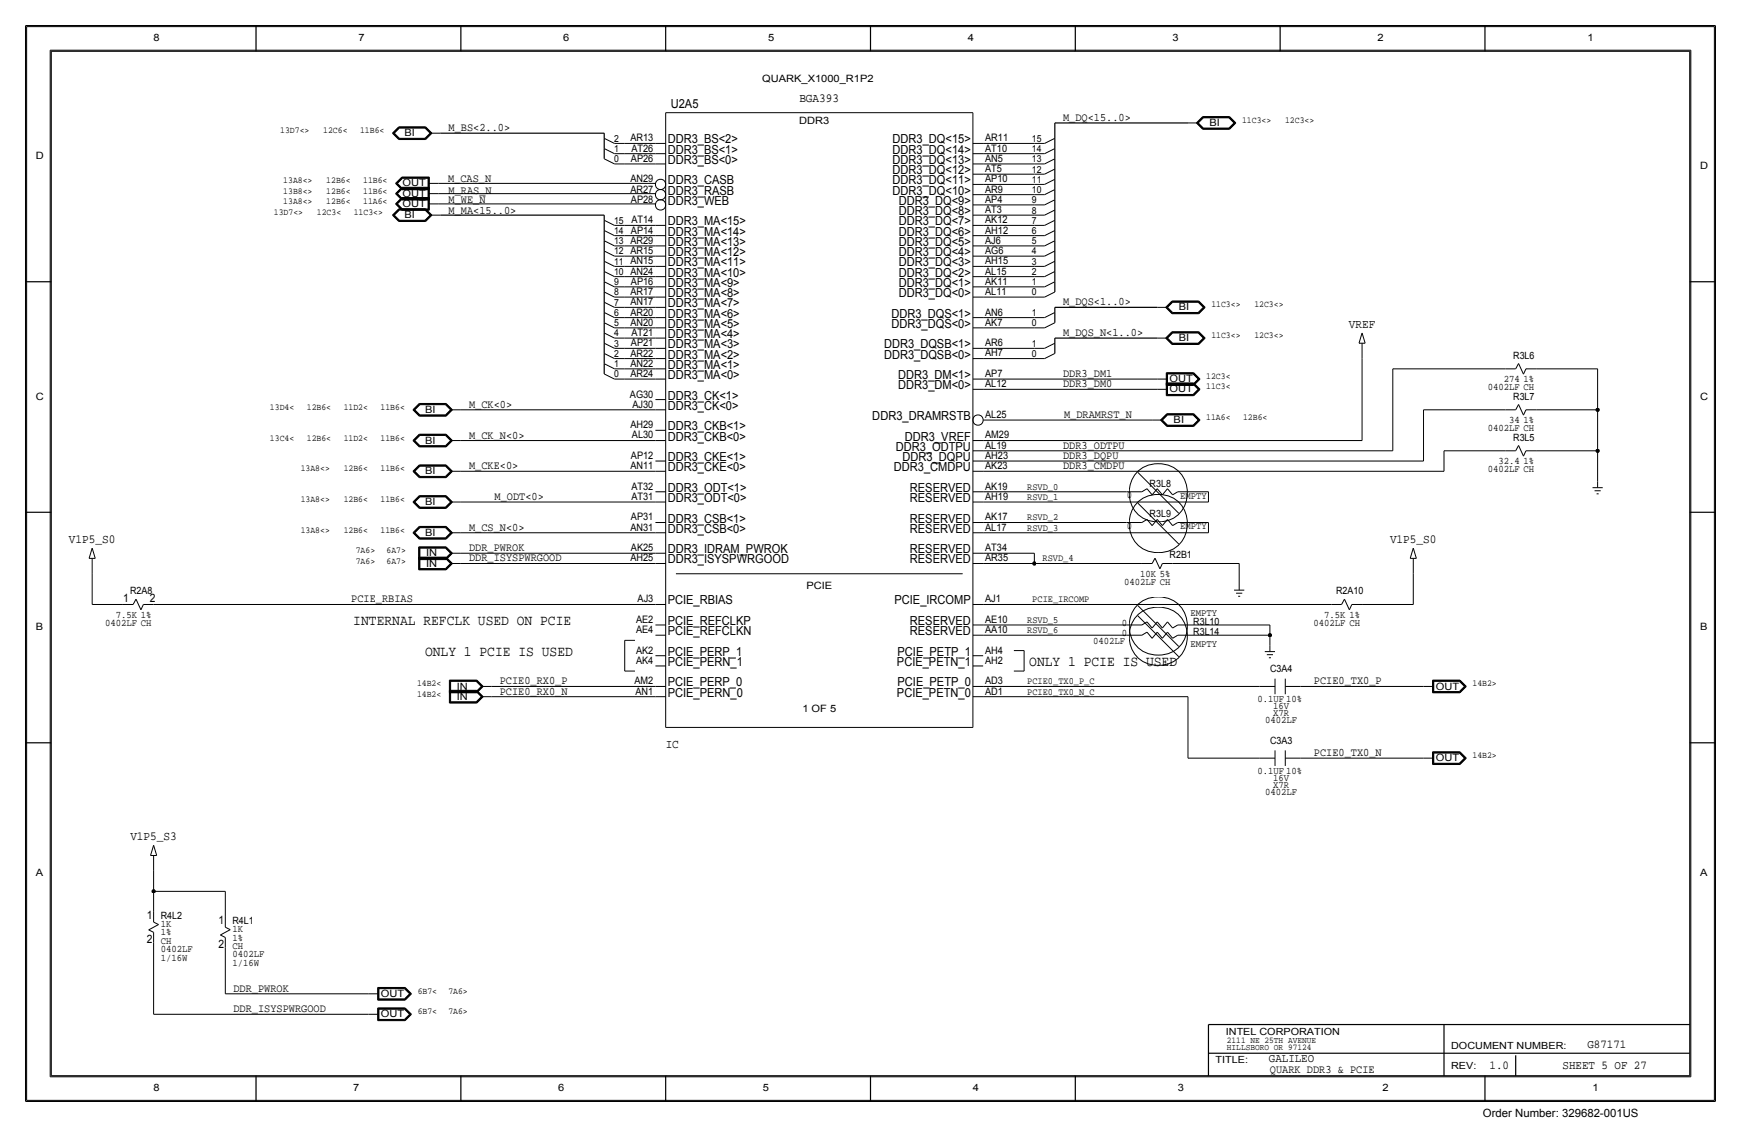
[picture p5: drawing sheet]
<svg xmlns="http://www.w3.org/2000/svg" width="432mm" height="279mm" viewBox="0 0 432 279" stroke-linecap="round" stroke-linejoin="round" font-family="sans-serif">
<g fill="none" stroke="#000" stroke-width=".25">
<path d="M6.6 6.6h418.6zM6.6 6.6v266.2zM12.4 12.4v254.6zM12.4 12.4h407zM419.4 12.4v254.6zM425.2 6.6v266.2zM97.3 33l1.6 1.6zM97.3 33l1.6-1.6zM97.5 33l1.5 1.5zM97.5 33l1.5-1.5zM97.6 33l1.4-1.4zM97.6 33l1.4 1.4z"/>
<path d="M97.8 33l1.3-1.3zM97.8 33l1.3 1.3zM98.9 34.6h6.7zM98.9 31.4h6.7zM99 31.5h6.5zM99 34.5h6.5zM99 31.6h6.5zM99 34.4h6.5zM99.1 34.3h6.3zM99.1 31.8h6.3zM105.4 31.7l1.3 1.3zM105.4 34.3l1.3-1.3z"/>
<path d="M105.5 34.4l1.3-1.4zM105.5 31.6l1.3 1.4zM105.5 34.5l1.5-1.5zM105.5 31.5l1.5 1.5zM105.6 31.4l1.5 1.6zM105.6 34.6l1.5-1.6zM106.7 33h2.5zM149.9 39.4l2.5 1.2zM149.9 34.3l2.5 1.3zM149.9 36.8l2.5 1.3zM152.4 35.6h2.5zM152.4 38.1h2.5z"/>
<path d="M154.9 35.6h7.7zM154.9 38.1h7.7zM162.6 38.1h2.5zM162.6 35.6h2.5zM165.1 27.9h76.2zM165.1 27.9v152.4zM241.3 27.9v152.4zM241.3 35.6h2.5zM241.3 38.1h2.5zM243.8 38.1h12.7zM243.8 35.6h12.7zM256.5 38.1h2.6z"/>
<path d="M256.5 35.6h2.6zM259.1 38.1l2.5-1.3zM259.1 35.6l2.5-1.3zM294.6 30.5h2.6zM296.7 30.5l1.6 1.6zM296.7 30.5l1.6-1.6zM296.9 30.5l1.4 1.5zM296.9 30.5l1.4-1.5zM297 30.5l1.4-1.4zM297 30.5l1.4 1.4zM297.2 30.5l1.2 1.3zM298.3 32.1h6.7z"/>
<path d="M298.3 28.9h6.7zM298.3 32h6.6zM298.3 29h6.6zM298.4 29.1h6.5zM298.4 31.9h6.5zM298.4 29.2h6.4zM298.4 31.8h6.4zM298.5 29.2l-1.3 1.3zM304.8 29.2l1.3 1.3zM304.8 31.8l1.3-1.3zM304.9 31.9l1.3-1.4zM304.9 29.1l1.3 1.4z"/>
<path d="M304.9 29l1.5 1.5zM304.9 32l1.5-1.5zM305 28.9l1.5 1.6zM305 32.1l1.5-1.6zM97.3 53.3l1.6 1.6zM97.3 53.3l1.6-1.5zM97.5 53.3l1.5 1.5zM97.5 53.3l1.5-1.4zM97.6 53.3l1.4-1.3zM97.6 53.3l1.4 1.4zM97.8 53.3l1.3-1.2zM97.8 53.3l1.3 1.3z"/>
<path d="M98.1 45.5l1.6-1.6zM98.1 48l1.6-1.6zM98.1 50.5l1.6-1.5zM98.1 45.5l1.6 1.5zM98.1 48l1.6 1.6zM98.1 50.5l1.6 1.6zM98.2 45.5l1.5 1.4zM98.2 48l1.5 1.5zM98.2 50.5l1.5 1.5zM98.2 45.5l1.5-1.5zM98.2 48l1.5-1.5zM98.2 50.5l1.5-1.4z"/>
<path d="M98.4 45.5l1.4-1.4zM98.4 48l1.4-1.4zM98.4 50.5l1.4-1.3zM98.4 45.5l1.4 1.3zM98.4 48l1.4 1.4zM98.4 50.5l1.4 1.4zM98.6 45.5l1.2-1.3zM98.6 48l1.2-1.3zM98.6 50.5l1.2-1.2zM98.6 45.5l1.2 1.2zM98.6 48l1.2 1.3zM98.6 50.5l1.2 1.3z"/>
<path d="M98.9 54.9h6.7zM98.9 51.8h6.7zM99 51.9h6.5zM99 54.8h6.5zM99 52h6.5zM99 54.7h6.5zM99.1 54.6h6.3zM99.1 52.1h6.3zM99.7 47h6.8zM99.7 49.6h6.8zM99.7 52.1h6.8zM99.7 43.9h6.8z"/>
<path d="M99.7 46.4h6.8zM99.7 49h6.8zM99.7 44h6.7zM99.7 46.5h6.7zM99.7 49.1h6.7zM99.7 46.9h6.7zM99.7 49.5h6.7zM99.7 52h6.7zM99.8 44.1h6.5zM99.8 46.6h6.5zM99.8 49.2h6.5zM99.8 46.8h6.5z"/>
<path d="M99.8 49.4h6.5zM99.8 51.9h6.5zM99.8 44.2h6.4zM99.8 46.7h6.4zM99.8 49.3h6.4zM99.8 51.8h6.4zM105.4 52.1l1.3 1.2zM105.4 54.6l1.3-1.3zM105.5 54.7l1.3-1.4zM105.5 52l1.3 1.3zM105.5 54.8l1.5-1.5zM105.5 51.9l1.5 1.4z"/>
<path d="M105.6 51.8l1.5 1.5zM105.6 54.9l1.5-1.6zM106.2 44.2v2.5zM106.2 46.7v2.6zM106.2 49.3v2.5zM106.2 45.5h2.5zM106.2 48h2.5zM106.2 50.5h2.5zM106.3 44.1v2.7zM106.3 46.6v2.8zM106.3 49.2v2.7zM106.4 44v2.9z"/>
<path d="M106.4 46.5v3zM106.4 49.1v2.9zM106.5 43.9v3.1zM106.5 46.4v3.2zM106.5 49v3.1zM106.7 53.3h2.5zM108.7 45.5h53.9zM108.7 50.5h53.9zM108.7 48h53.9zM149.9 57.2l2.5 1.2zM149.9 54.6l2.5 1.3zM149.9 59.7l2.5 1.3z"/>
<path d="M152.4 40.6h2.5zM152.4 58.4h2.5zM152.4 55.9h2.5zM154.9 40.6h7.7zM154.9 55.9h7.7zM154.9 58.4h7.7zM162.6 50.5v.3zM162.6 48v.3zM162.6 45.5v.2zM162.6 58.4h2.5zM162.6 55.9h2.5zM162.6 40.6h2.5z"/>
<path d="M241.3 58.4h2.5zM241.3 55.9h2.5zM241.3 53.3h2.5zM241.3 48.3h2.5zM241.3 45.7h2.5zM241.3 43.2h2.5zM241.3 40.6h2.5zM241.3 50.8h2.5zM243.8 50.8h12.7zM243.8 53.3h12.7zM243.8 40.6h12.7zM243.8 55.9h12.7z"/>
<path d="M243.8 43.2h12.7zM243.8 58.4h12.7zM243.8 45.7h12.7zM243.8 48.3h12.7zM256.5 45.7h2.6zM256.5 43.2h2.6zM256.5 40.6h2.6zM256.5 50.8h2.6zM256.5 48.3h2.6zM256.5 55.9h2.6zM256.5 58.4h2.6zM256.5 53.3h2.6z"/>
<path d="M259.1 45.7l2.5-1.3zM259.1 43.2l2.5-1.3zM259.1 40.6l2.5-1.2zM259.1 50.8l2.5-1.3zM259.1 48.3l2.5-1.3zM259.1 55.9l2.5-1.3zM259.1 58.4l2.5-1.3zM259.1 53.3l2.5-1.2zM149.9 62.2l2.5 1.3zM149.9 64.8l2.5 1.2zM149.9 69.8l2.5 1.3zM149.9 67.3l2.5 1.3z"/>
<path d="M149.9 77.5l2.5 1.2zM149.9 72.4l2.5 1.3zM149.9 74.9l2.5 1.3zM152.4 63.5h2.5zM152.4 61h2.5zM152.4 66h2.5zM152.4 71.1h2.5zM152.4 68.6h2.5zM152.4 78.7h2.5zM152.4 73.7h2.5zM152.4 76.2h2.5zM154.9 71.1h7.7z"/>
<path d="M154.9 73.7h7.7zM154.9 61h7.7zM154.9 76.2h7.7zM154.9 63.5h7.7zM154.9 78.7h7.7zM154.9 66h7.7zM154.9 68.6h7.7zM162.6 78.7h2.5zM162.6 76.2h2.5zM162.6 63.5h2.5zM162.6 66h2.5zM162.6 68.6h2.5z"/>
<path d="M162.6 61h2.5zM162.6 73.7h2.5zM162.6 71.1h2.5zM241.3 78.7h2.5zM241.3 61h2.5zM241.3 63.5h2.5zM241.3 66h2.5zM241.3 68.6h2.5zM241.3 71.1h2.5zM241.3 73.7h2.5zM243.8 61h12.7zM243.8 63.5h12.7z"/>
<path d="M243.8 66h12.7zM243.8 68.6h12.7zM243.8 71.1h12.7zM243.8 78.7h12.7zM243.8 73.7h12.7zM256.5 63.5h2.6zM256.5 61h2.6zM256.5 71.1h2.6zM256.5 68.6h2.6zM256.5 66h2.6zM256.5 73.7h2.6zM256.5 78.7h2.6z"/>
<path d="M259.1 63.5l2.5-1.3zM259.1 61l2.5-1.3zM259.1 71.1l2.5-1.3zM259.1 68.6l2.5-1.3zM259.1 66l2.5-1.2zM259.1 73.7l2.5-1.3zM259.1 78.7l2.5-1.2zM287 76.2h2.6zM289.1 76.2l1.6-1.6zM289.1 76.2l1.6 1.6zM289.3 76.2l1.4-1.5zM289.3 76.2l1.4 1.5z"/>
<path d="M289.4 76.2l1.4-1.4zM289.4 76.2l1.4 1.4zM289.6 76.2l1.2 1.3zM290.7 74.6h6.6zM290.7 77.8h6.6zM290.7 74.7h6.6zM290.7 77.7h6.6zM290.8 77.6h6.4zM290.8 74.8h6.4zM290.8 74.9l-1.2 1.3zM290.8 74.9h6.4zM290.8 77.5h6.4z"/>
<path d="M297.2 74.9l1.2 1.3zM297.2 77.6l1.4-1.4zM297.2 74.8l1.4 1.4zM297.3 77.7l1.5-1.5zM297.3 74.7l1.5 1.5zM297.3 77.8l1.6-1.6zM297.3 74.6l1.6 1.6zM298.5 76.2l-1.3 1.3zM149.9 80l2.5 1.3zM149.9 82.5l2.5 1.3zM149.9 85.1l2.5 1.3zM149.9 92.7l2.5 1.3z"/>
<path d="M149.9 90.2l2.5 1.2zM149.9 87.6l2.5 1.3zM152.4 81.3h2.5zM152.4 83.8h2.5zM152.4 86.4h2.5zM152.4 94h2.5zM152.4 91.4h2.5zM152.4 88.9h2.5zM154.9 94h7.7zM154.9 81.3h7.7zM154.9 83.8h7.7zM154.9 86.4h7.7z"/>
<path d="M154.9 88.9h7.7zM154.9 91.4h7.7zM162.6 81.3h2.5zM162.6 99.1h2.5zM162.6 83.8h2.5zM162.6 86.4h2.5zM162.6 88.9h2.5zM162.6 91.4h2.5zM162.6 94h2.5zM241.3 81.3h2.5zM241.3 94h2.5zM241.3 96.5h2.5z"/>
<path d="M241.3 88.9h2.5zM241.3 86.4h2.5zM243.8 86.4h12.7zM243.8 88.9h12.7zM243.8 81.3h12.7zM243.8 94h43.2zM243.8 96.5h43.2zM256.5 81.3h2.6zM256.5 86.4h2.6zM256.5 88.9h2.6zM259.1 81.3l2.5-1.3zM259.1 86.4l2.5-1.3z"/>
<path d="M259.1 88.9l2.5-1.3zM287 96.5h2.6zM287 94h2.6zM287 83.8h2.6zM289.1 83.8l1.6-1.6zM289.1 83.8l1.6 1.6zM289.3 98.1h6.8zM289.3 94.9v3.2zM289.3 95.6h6.8zM289.3 92.4v3.2zM289.3 83.8l1.4-1.5zM289.3 94.9h6.8z"/>
<path d="M289.3 92.4h6.8zM289.3 83.8l1.4 1.5zM289.4 95v3zM289.4 98h6.6zM289.4 92.5v3zM289.4 95.5h6.6zM289.4 95h6.6zM289.4 92.5h6.6zM289.4 83.8l1.4-1.4zM289.4 83.8l1.4 1.4zM289.5 95.1v2.8zM289.5 97.9h6.5z"/>
<path d="M289.5 92.6v2.8zM289.5 95.4h6.5zM289.5 95.1h6.5zM289.5 92.6h6.5zM289.6 95.2h6.3zM289.6 92.7h6.3zM289.6 95.2v2.6zM289.6 97.8h6.3zM289.6 92.7v2.5zM289.6 83.8l1.2 1.3zM290.7 82.2h6.6zM290.7 85.4h6.6z"/>
<path d="M290.7 82.3h6.6zM290.7 85.3h6.6zM290.8 85.2h6.4zM290.8 82.4h6.4zM290.8 82.5l-1.2 1.3zM290.8 82.5h6.4zM290.8 85.1h6.4zM295.9 97.8l1.3-1.3zM295.9 95.2l1.3 1.3zM295.9 92.7l1.3 1.3zM296 97.9l1.3-1.4zM296 95.4l1.3-1.4z"/>
<path d="M296 95.1l1.3 1.4zM296 92.6l1.3 1.4zM296 98l1.5-1.5zM296 95.5l1.5-1.5zM296 95l1.5 1.5zM296 92.5l1.5 1.5zM296.1 94.9l1.5 1.6zM296.1 92.4l1.5 1.6zM296.1 98.1l1.5-1.6zM296.1 95.6l1.5-1.6zM297.2 94l-1.3 1.2zM297.2 82.5l1.2 1.3z"/>
<path d="M297.2 85.1l1.3-1.3zM297.2 85.2l1.4-1.4zM297.2 82.4l1.4 1.4zM297.3 85.3l1.5-1.5zM297.3 82.3l1.5 1.5zM297.3 85.4l1.6-1.6zM297.3 82.2l1.6 1.6zM337.1 85.1h1.5zM337.8 88.9v20.3zM337.8 85.1v3.8zM337.8 82.5l.8 2.6zM337.8 82.6l-.7 2.5z"/>
<path d="M345.4 91.4v20.4zM345.4 91.4h28zM373.4 91.4h2.5zM376.6 90.1l1.3 2.7zM376.6 90.1l-.7 1.3zM378.5 91.4h2.5zM378.5 91.4l-.6 1.4zM381 91.4h15.2zM396.2 91.4v10.2zM102.4 116.8l1.6 1.6zM102.4 109.2l1.6 1.6zM102.4 101.6l1.6 1.6z"/>
<path d="M102.4 116.8l1.6-1.5zM102.4 109.2l1.6-1.6zM102.4 101.6l1.6-1.6zM102.6 116.8l1.4-1.4zM102.6 109.2l1.4-1.5zM102.6 101.6l1.4-1.5zM102.6 116.8l1.4 1.5zM102.6 109.2l1.4 1.5zM102.6 101.6l1.4 1.5zM102.7 116.8l1.4-1.3zM102.7 109.2l1.4-1.4zM102.7 101.6l1.4-1.4z"/>
<path d="M102.7 116.8l1.4 1.4zM102.7 109.2l1.4 1.4zM102.7 101.6l1.4 1.4zM102.9 116.8l1.2 1.3zM102.9 109.2l1.2 1.3zM102.9 101.6l1.2 1.3zM102.9 116.8l1.2-1.2zM102.9 109.2l1.2-1.2zM102.9 101.6l1.2-1.3zM104 118.4h6.6zM104 110.8h6.6zM104 103.2h6.6z"/>
<path d="M104 115.3h6.6zM104 107.6h6.6zM104 100h6.6zM104 115.4h6.6zM104 107.7h6.6zM104 100.1h6.6zM104 118.3h6.6zM104 110.7h6.6zM104 103.1h6.6zM104.1 115.5h6.4zM104.1 107.8h6.4zM104.1 100.2h6.4z"/>
<path d="M104.1 118.2h6.4zM104.1 110.6h6.4zM104.1 103h6.4zM104.1 118.1h6.4zM104.1 115.6h6.4zM104.1 110.5h6.4zM104.1 107.9h6.4zM104.1 102.9h6.4zM104.1 100.3h6.4zM110.5 118.1l1.3-1.3zM110.5 110.5l1.3-1.3zM110.5 102.9l1.3-1.3z"/>
<path d="M110.5 115.6l1.3 1.2zM110.5 108l1.3 1.2zM110.5 100.3l1.3 1.3zM110.5 118.2l1.4-1.4zM110.5 110.6l1.4-1.4zM110.5 103l1.4-1.4zM110.5 115.5l1.4 1.3zM110.5 107.8l1.4 1.4zM110.5 100.2l1.4 1.4zM110.6 115.4l1.5 1.4zM110.6 107.7l1.5 1.5zM110.6 100.1l1.5 1.5z"/>
<path d="M110.6 118.3l1.5-1.5zM110.6 110.7l1.5-1.5zM110.6 103.1l1.5-1.5zM110.6 115.3l1.6 1.5zM110.6 107.6l1.6 1.6zM110.6 100l1.6 1.6zM110.6 118.4l1.6-1.6zM110.6 110.8l1.6-1.6zM110.6 103.2l1.6-1.6zM111.8 116.8h2.5zM111.8 109.2h2.5zM111.8 101.6h2.5z"/>
<path d="M114.3 109.2h48.3zM114.3 116.8h48.3zM114.3 101.6h48.3zM162.6 114.3h2.5zM162.6 116.8h2.5zM162.6 106.7h2.5zM162.6 109.2h2.5zM162.6 101.6h2.5zM241.3 109.2h2.5zM241.3 114.3h2.5zM241.3 116.8h2.5zM241.3 111.8h2.5z"/>
<path d="M243.8 114.3h109.3zM243.8 109.2h94zM243.8 111.8h101.6zM243.8 104.1h42zM243.8 116.8h114.3zM282.2 117.1l10.2 10.2zM285.8 104.1h2.5zM287.8 104.1l1.6 1.6zM287.8 104.1l1.6-1.5zM288 104.1l1.5 1.5zM288 104.1l1.5-1.4zM288.1 104.1l1.4-1.3z"/>
<path d="M288.1 104.1l1.4 1.4zM288.3 104.1l1.3 1.3zM288.3 104.1l1.3-1.2zM289.4 105.7h6.7zM289.4 102.6h6.7zM289.5 105.6h6.5zM289.5 102.7h6.5zM289.5 102.8h6.5zM289.5 105.5h6.5zM289.6 102.9h6.3zM289.6 105.4h6.3zM295.9 105.4l1.3-1.3z"/>
<path d="M295.9 102.9l1.3 1.2zM296 105.5l1.3-1.4zM296 102.8l1.3 1.3zM296 105.6l1.5-1.5zM296 102.7l1.5 1.4zM296.1 102.6l1.5 1.5zM296.1 105.7l1.5-1.6zM353.1 101.6v12.7zM353.1 101.6h20.3zM358.1 111.8v5zM358.1 111.8h15.3zM373.4 101.6h2.5z"/>
<path d="M373.4 111.8h2.5zM376.6 100.3l1.3 2.6zM376.6 110.4l1.3 2.7zM376.6 100.3l-.7 1.3zM376.6 110.4l-.7 1.4zM378.5 101.6h2.5zM378.5 111.8h2.5zM378.5 101.6l-.6 1.3zM378.5 111.8l-.6 1.3zM381 101.6h15.2zM381 111.8h15.2zM396.2 101.6v10.2z"/>
<path d="M396.2 111.8v7.6zM396.2 119.4v1.5zM22.1 138.4h1.5zM22.9 135.9l-.8 2.5zM22.9 138.4v3.8zM22.9 135.9l.7 2.5zM102.4 124.5l1.6 1.5zM102.4 132.1l1.6 1.6zM102.4 124.5l1.6-1.6zM102.6 124.5l1.4-1.5zM102.6 132.1l1.4-1.5zM102.6 124.5l1.4 1.4z"/>
<path d="M102.6 132.1l1.4 1.5zM102.7 124.5l1.4-1.4zM102.7 132.1l1.4-1.4zM102.7 124.5l1.4 1.3zM102.7 132.1l1.4 1.4zM102.9 124.5l1.2 1.2zM102.9 132.1l1.2 1.2zM102.9 124.5l1.2-1.3zM102.9 132.1l1.2-1.3zM103.8 138.1v3.2zM103.8 135.6v3.1zM103.8 138.7h6.8z"/>
<path d="M103.8 138.1h6.8zM103.8 135.6h6.8zM103.9 138.2v3zM103.9 135.7v2.9zM103.9 138.6h6.7zM103.9 138.2h6.7zM103.9 135.7h6.7zM104 126h6.6zM104 133.7h6.6zM104 130.5l-1.6 1.6zM104 122.9h6.6zM104 130.5h6.6z"/>
<path d="M104 138.3h6.5zM104 135.8h6.5zM104 123h6.6zM104 130.6h6.6zM104 125.9h6.6zM104 133.6h6.6zM104 138.3v2.8zM104 135.8v2.7zM104 138.5h6.5zM104.1 123.1h6.4zM104.1 130.7h6.4zM104.1 125.8h6.4z"/>
<path d="M104.1 133.5h6.4zM104.1 125.7h6.4zM104.1 123.2h6.4zM104.1 133.3h6.4zM104.1 130.8h6.4zM104.1 138.4h6.4zM104.1 138.4v2.6zM104.1 135.9h6.4zM104.1 135.9v2.5zM110.5 125.7l1.3-1.2zM110.5 133.3l1.3-1.2zM110.5 138.4l1.3-1.2z"/>
<path d="M110.5 123.2l1.3 1.3zM110.5 130.8l1.3 1.3zM110.5 138.4l1.3 1.3zM110.5 135.9l1.3 1.3zM110.5 125.8l1.4-1.3zM110.5 133.5l1.4-1.4zM110.5 138.5l1.4-1.3zM110.5 123.1l1.4 1.4zM110.5 130.7l1.4 1.4zM110.5 138.3l1.4 1.4zM110.5 135.8l1.4 1.4zM110.6 123l1.5 1.5z"/>
<path d="M110.6 130.6l1.5 1.5zM110.6 138.2l1.5 1.5zM110.6 135.7l1.5 1.5zM110.6 125.9l1.5-1.4zM110.6 133.6l1.5-1.5zM110.6 138.6l1.5-1.4zM110.6 122.9l1.6 1.6zM110.6 130.5l1.6 1.6zM110.6 138.1l1.6 1.6zM110.6 135.6l1.6 1.6zM110.6 126l1.6-1.5zM110.6 133.7l1.6-1.6z"/>
<path d="M111.8 124.5h2.5zM111.8 132.1h2.5zM111.8 139.7h2.5zM111.8 137.2h2.5zM112.2 139.7l-1.6 1.6zM112.2 137.2l-1.6 1.5zM114.3 124.5h48.3zM114.3 137.2h48.3zM114.3 139.7h48.3zM114.3 132.1h48.3zM162.6 139.7h2.5zM162.6 137.2h2.5z"/>
<path d="M162.6 132.1h2.5zM162.6 121.9h2.5zM162.6 124.5h2.5zM162.6 129.5h2.5zM241.3 132.1h2.5zM241.3 139.7h2.5zM241.3 137.2h2.5zM241.3 124.5h2.5zM241.3 129.5h2.5zM241.3 121.9h2.5zM243.8 132.1h55.9zM243.8 124.5h55.9z"/>
<path d="M243.8 129.5h35.6zM243.8 121.9h35.6zM243.8 139.7h12.7zM243.8 137.2h12.7zM256.5 139.7h26.7zM256.5 137.2v2.5zM279.4 129.5h3.8zM279.4 121.9h3.8zM282.2 124.7l10.2 10.2zM283.2 129.5l1.3-.7zM283.2 121.9l1.3-.7zM283.2 139.7h2.6z"/>
<path d="M284.5 128.8l1.3 1.5zM284.5 121.2l1.3 1.5zM286.5 138.4l1.2 2.6zM286.5 138.4l-.7 1.3zM287 128.8l1.3 1.5zM287 121.2l1.3 1.5zM287 128.8l-1.2 1.5zM287 121.2l-1.2 1.5zM288.3 139.7l-.6 1.3zM288.3 139.7h2.5zM289.6 128.8l-1.3 1.5zM289.6 121.2l-1.3 1.5z"/>
<path d="M289.6 128.8l1.2 1.5zM289.6 121.2l1.2 1.5zM290.8 130.3l1.3-.8zM290.8 122.7l1.3-.8zM290.8 139.7h16.5zM292.1 129.5h2.5zM292.1 121.9h2.5zM294.6 121.9h5.1zM294.6 129.5h5.1zM299.7 129.5v2.6zM299.7 121.9v2.6zM307.3 139.7v5.1z"/>
<path d="M349.8 138.4h1.5zM350.5 138.4v3.8zM350.5 135.9l.8 2.5zM350.5 135.9l-.7 2.5zM395 120.9h2.5zM395.5 121.7h1.5zM396 122.4h.5zM22.9 149.9h7.6zM22.9 142.2v7.7zM30.5 149.9h2.5zM33.7 148.5l1.3 2.7zM33.7 148.5l-.7 1.4z"/>
<path d="M35.6 149.9h2.5zM35.6 149.9l-.6 1.3zM38.1 149.9h124.5zM103.8 141.3h6.8zM103.9 141.2h6.7zM104 141.1h6.5zM104.1 141h6.4zM110.5 141l1.3-1.3zM110.5 141.1l1.4-1.4zM110.6 141.2l1.5-1.5zM154.9 158.8v7.6zM154.9 158.8h2.6z"/>
<path d="M162.6 157.5h2.5zM162.6 154.9h2.5zM162.6 149.9h2.5zM167.6 142.2h71.2zM241.3 157.5h2.5zM241.3 154.9h2.5zM241.3 149.9h2.5zM243.8 157.5h35.6zM243.8 154.9h35.6zM243.8 149.9h86.4zM279.4 157.5h3.8zM279.4 154.9h3.8z"/>
<path d="M282.2 150.1l10.2 10.2zM282.2 152.7l10.2 10.1zM283.2 157.5l1.3-.8zM283.2 154.9l1.3-.7zM284.5 156.7l1.3 1.5zM284.5 154.2l1.3 1.5zM287 156.7l1.3 1.5zM287 154.2l1.3 1.5zM287 156.7l-1.2 1.5zM287 154.2l-1.2 1.5zM289.6 156.7l-1.3 1.5zM289.6 154.2l-1.3 1.5z"/>
<path d="M289.6 156.7l1.2 1.5zM289.6 154.2l1.2 1.5zM290.8 158.2l1.3-.7zM290.8 155.7l1.3-.8zM292.1 157.5h2.5zM292.1 154.9h2.5zM294.6 157.5h20.4zM294.6 154.9h20.4zM306.1 146.3h2.5zM306.6 147.1h1.5zM307.1 147.8h.5zM307.3 144.8v1.5z"/>
<path d="M315 154.9v2.6zM315 157.5v2.5zM330.2 149.9h2.5zM333.5 148.5l1.2 2.7zM333.5 148.5l-.8 1.4zM335.3 149.9h2.5zM335.3 149.9l-.6 1.3zM337.8 149.9h12.7zM350.5 142.2v7.7zM111.5 171.1h6.8zM111.5 168.6h6.8zM111.5 171.1v3.2z"/>
<path d="M111.5 174.3h6.8zM111.5 168.6v3.2zM111.5 171.8h6.8zM111.6 171.2h6.6zM111.6 168.7h6.6zM111.6 171.2v3zM111.6 174.2h6.6zM111.6 168.7v3zM111.6 171.7h6.6zM111.7 171.3v2.8zM111.7 174.1h6.5zM111.7 168.8v2.8z"/>
<path d="M111.7 171.6h6.5zM111.7 171.3h6.5zM111.7 168.8h6.5zM111.8 171.4v2.6zM111.8 174h6.3zM111.8 168.9v2.6zM111.8 171.4h6.3zM111.8 168.9h6.3zM118.1 171.5l1.3 1.2zM118.1 168.9l1.3 1.3zM118.1 174l1.3-1.3zM118.1 171.4l1.3-1.2z"/>
<path d="M118.2 174.1l1.3-1.4zM118.2 171.6l1.3-1.4zM118.2 171.3l1.3 1.4zM118.2 168.8l1.3 1.4zM118.2 174.2l1.5-1.5zM118.2 171.7l1.5-1.5zM118.2 171.2l1.5 1.5zM118.2 168.7l1.5 1.5zM118.3 171.1l1.5 1.6zM118.3 168.6l1.5 1.6zM118.3 174.3l1.5-1.6zM118.3 171.8l1.5-1.6z"/>
<path d="M119.4 172.7h2.5zM119.4 170.2h2.5zM121.9 172.7h40.7zM121.9 170.2h40.7zM154.9 166.4h2.6zM162.6 162.6h2.5zM162.6 170.2h2.5zM162.6 165.1h2.5zM162.6 172.7h2.5zM241.3 172.7h2.5zM241.3 165.1h2.5zM241.3 170.2h2.5z"/>
<path d="M241.3 162.6h2.5zM243.8 170.2h68.6zM243.8 172.7h50.8zM251.5 161.3h2.5zM251.5 166.4h2.5zM254 161.3v5.1zM294.6 172.7v15.3zM312.4 170.2h3.8zM313.7 161.5h2.5zM314.2 162.3h1.5zM314.7 163.1h.5zM315 160v1.5z"/>
<path d="M316.2 168.2v3.9zM318.8 170.2h3.8zM318.8 168.2v3.9zM322.6 170.2h30.5zM353.1 170.2h2.5zM355.3 171.8h6.8zM355.3 168.6v3.2zM355.3 168.6h6.8zM355.4 168.7h6.7zM355.4 168.7v3zM355.4 171.7h6.7zM355.5 168.8v2.8z"/>
<path d="M355.5 171.6h6.5zM355.5 168.8h6.5zM355.6 168.9h6.3zM355.6 168.9v2.6zM355.6 171.4h6.3zM361.9 168.9l1.3 1.3zM361.9 171.4l1.3-1.2zM362 168.8l1.4 1.4zM362 171.6l1.4-1.4zM362.1 171.7l1.4-1.5zM362.1 168.7l1.4 1.5zM362.1 168.6l1.6 1.6z"/>
<path d="M362.1 171.8l1.6-1.6zM165.1 180.3h76.2zM294.6 188h17.8zM312.4 188h3.8zM316.2 186v3.9zM318.8 188h3.8zM318.8 186v3.9zM322.6 188h30.5zM353.1 188h2.5zM355.3 189.5h6.8zM355.3 186.4v3.1zM355.3 186.4h6.8z"/>
<path d="M355.4 186.5h6.7zM355.4 186.5v2.9zM355.4 189.4h6.7zM355.5 186.6v2.7zM355.5 189.3h6.5zM355.5 186.6h6.5zM355.6 186.7h6.3zM355.6 186.7v2.5zM355.6 189.2h6.3zM361.9 186.7l1.3 1.3zM361.9 189.2l1.3-1.2zM362 186.6l1.4 1.4z"/>
<path d="M362 189.3l1.4-1.3zM362.1 189.4l1.4-1.4zM362.1 186.5l1.4 1.5zM362.1 186.4l1.6 1.6zM362.1 189.5l1.6-1.5zM37.3 212.1h1.6zM38.1 209.5l-.8 2.6zM38.1 215.9v5.1zM38.1 212.1v3.8zM38.1 209.5l.8 2.6zM36.9 230.5l2.4-1.3zM36.9 230.5l1.2 .6z"/>
<path d="M38.1 221h17.8zM38.1 221v5.1zM38.1 233.7v17.8zM38.1 231.1v2.6zM38.1 226.1v2.5zM38.1 228.6l1.2 .6zM54.7 231.8l1.2 .6zM54.7 231.8l2.4-1.3zM55.9 221v6.3zM55.9 234.9v11.5zM55.9 232.4v2.5zM55.9 227.3v2.6z"/>
<path d="M55.9 229.9l1.2 .6zM38.1 251.5h53.3zM55.9 246.4h35.5zM91.4 251.5h2.6zM91.4 246.4h2.6zM93.7 249.9h6.8zM93.7 244.8h6.8zM93.7 253h6.8zM93.7 249.9v3.1zM93.7 248h6.8zM93.7 244.8v3.2zM93.8 250h6.6z"/>
<path d="M93.8 244.9h6.6zM93.8 250v2.9zM93.8 252.9h6.6zM93.8 244.9v3zM93.8 247.9h6.6zM93.9 250.1v2.7zM93.9 252.8h6.5zM93.9 245v2.8zM93.9 247.8h6.5zM93.9 250.1h6.5zM93.9 245h6.5zM94 250.2v2.5z"/>
<path d="M94 252.7h6.3zM94 245.1v2.6zM94 247.6h6.3zM94 250.2h6.3zM94 245.1h6.3zM100.3 252.7l1.3-1.2zM100.3 247.6l1.3-1.2zM100.3 250.2l1.3 1.3zM100.3 245.1l1.3 1.3zM100.4 252.8l1.4-1.3zM100.4 247.8l1.4-1.4zM100.4 250.1l1.4 1.4z"/>
<path d="M100.4 245l1.4 1.4zM100.4 250l1.5 1.5zM100.4 244.9l1.5 1.5zM100.4 252.9l1.5-1.4zM100.4 247.9l1.5-1.5zM100.5 249.9l1.6 1.6zM100.5 244.8l1.6 1.6zM100.5 253l1.6-1.5zM102.1 246.4l-1.6 1.6zM6.6 272.8h418.6zM12.4 267h407z"/>
<circle cx="163.8" cy="48.3" r="1.28"/>
<circle cx="163.8" cy="50.8" r="1.28"/>
<circle cx="163.8" cy="45.7" r="1.28"/>
<circle cx="242.6" cy="104.2" r="1.28"/>
<circle cx="287.3" cy="122.2" r="7.3"/>
<circle cx="287.3" cy="129.8" r="7.3"/>
<circle cx="287.3" cy="155.2" r="7.3"/>
<circle cx="287.3" cy="157.8" r="7.3"/>
</g>
<g fill="none" stroke="#000" stroke-width=".3">
<path d="M6.3 6.3v266.7zM6.4 6.3h419zM12.7 12.7h406.4zM12.7 12.7v254zM63.5 6.3v6.4zM114.3 6.3v6.4zM165.1 6.3v6.4zM215.9 6.3v6.4zM266.7 6.3v6.4zM317.5 6.3v6.4zM368.3 6.3v6.4zM419.1 12.7v254z"/>
<path d="M425.4 6.3v266.7zM109.2 33h40.7zM149.9 33v1.3zM149.9 34.3v2.5zM149.9 36.8v2.6zM261.6 30.5v3.8zM261.6 34.3v2.5zM261.6 36.8v2.6zM261.6 39.4v2.5zM261.6 30.5h33zM109.2 53.3h40.7zM149.9 53.3v1.3z"/>
<path d="M149.9 54.6v2.5zM149.9 57.2v2.5zM149.9 59.7v2.5zM261.6 41.9v2.5zM261.6 44.4v2.6zM261.6 47v2.5zM261.6 49.5v2.6zM261.6 52.1v2.5zM261.6 54.6v2.5zM261.6 57.2v2.5zM261.6 59.7v2.5zM6.3 69.8h6.4z"/>
<path d="M149.9 62.2v2.6zM149.9 64.8v2.5zM149.9 67.3v2.5zM149.9 69.8v2.6zM149.9 72.4v2.5zM149.9 74.9v2.6zM149.9 77.5v2.5zM261.6 76.2h25.4zM261.6 76.2v1.3zM261.6 77.5v2.5zM261.6 62.2v2.6zM261.6 64.8v2.5z"/>
<path d="M261.6 67.3v2.5zM261.6 69.8v2.6zM419.1 69.8h6.3zM149.9 80v2.5zM149.9 82.5v2.6zM149.9 85.1v2.5zM149.9 87.6v2.6zM149.9 90.2v2.5zM261.6 83.8h25.4zM261.6 83.8v1.3zM261.6 85.1v2.5zM6.3 127h6.4z"/>
<path d="M419.1 127h6.3zM6.3 184.1h6.4zM419.1 184.1h6.3zM299.7 254v12.7zM299.7 254h119.4zM358.1 254v12.7zM6.4 273h419zM12.7 266.7h406.4zM63.5 266.7v6.3zM114.3 266.7v6.3zM165.1 266.7v6.3zM215.9 266.7v6.3z"/>
<path d="M266.7 266.7v6.3zM299.7 261.1h119.4zM368.3 266.7v6.3zM375.9 261.6v5.1z"/>
</g>
<g fill="#000" stroke="#000" stroke-width=".25">
<circle cx="396.2" cy="101.6" r=".41"/>
<circle cx="396.2" cy="111.8" r=".41"/>
<circle cx="256.5" cy="139.7" r=".41"/>
<circle cx="315" cy="157.5" r=".41"/>
<circle cx="38.1" cy="221" r=".41"/>
</g>
<g font-size="3.6">
<text x="87.6" y="154.9">INTERNAL REFCLK USED ON PCIE</text>
<text x="105.4" y="162.6">ONLY 1 PCIE IS USED</text>
<text x="255.3" y="165.1">ONLY 1 PCIE IS USED</text>
</g>
<g font-size="3.1">
<text x="166.4" y="26.7">U2A5</text>
<text x="198.3" y="25.4">BGA393</text>
<text x="165.6" y="35.6">DDR3_BS&lt;2&gt;</text>
<text x="221.4" y="35.6">DDR3_DQ&lt;15&gt;</text>
<text x="165.6" y="40.6">DDR3_BS&lt;0&gt;</text>
<text x="165.6" y="38.1">DDR3_BS&lt;1&gt;</text>
<text x="221.4" y="40.6">DDR3_DQ&lt;13&gt;</text>
<text x="221.4" y="38.1">DDR3_DQ&lt;14&gt;</text>
<text x="165.6" y="45.7">DDR3_CASB</text>
<text x="221.4" y="45.7">DDR3_DQ&lt;11&gt;</text>
<text x="221.4" y="43.2">DDR3_DQ&lt;12&gt;</text>
<text x="165.6" y="48.3">DDR3_RASB</text>
<text x="165.6" y="50.8">DDR3_WEB</text>
<text x="221.4" y="48.3">DDR3_DQ&lt;10&gt;</text>
<text x="222.9" y="53.3">DDR3_DQ&lt;8&gt;</text>
<text x="222.9" y="50.8">DDR3_DQ&lt;9&gt;</text>
<text x="165.6" y="58.4">DDR3_MA&lt;14&gt;</text>
<text x="165.6" y="55.9">DDR3_MA&lt;15&gt;</text>
<text x="222.9" y="58.4">DDR3_DQ&lt;6&gt;</text>
<text x="222.9" y="55.9">DDR3_DQ&lt;7&gt;</text>
<text x="165.6" y="63.5">DDR3_MA&lt;12&gt;</text>
<text x="165.6" y="61">DDR3_MA&lt;13&gt;</text>
<text x="222.9" y="63.5">DDR3_DQ&lt;4&gt;</text>
<text x="222.9" y="61">DDR3_DQ&lt;5&gt;</text>
<text x="165.6" y="68.6">DDR3_MA&lt;10&gt;</text>
<text x="165.6" y="66">DDR3_MA&lt;11&gt;</text>
<text x="165.6" y="71.1">DDR3_MA&lt;9&gt;</text>
<text x="222.9" y="71.1">DDR3_DQ&lt;1&gt;</text>
<text x="222.9" y="68.6">DDR3_DQ&lt;2&gt;</text>
<text x="222.9" y="66">DDR3_DQ&lt;3&gt;</text>
<text x="165.6" y="76.2">DDR3_MA&lt;7&gt;</text>
<text x="165.6" y="73.7">DDR3_MA&lt;8&gt;</text>
<text x="222.9" y="73.7">DDR3_DQ&lt;0&gt;</text>
<text x="165.6" y="83.8">DDR3_MA&lt;4&gt;</text>
<text x="165.6" y="81.3">DDR3_MA&lt;5&gt;</text>
<text x="165.6" y="78.7">DDR3_MA&lt;6&gt;</text>
<text x="221.1" y="81.3">DDR3_DQS&lt;0&gt;</text>
<text x="221.1" y="78.7">DDR3_DQS&lt;1&gt;</text>
<text x="334.5" y="81.3">VREF</text>
<text x="165.6" y="88.9">DDR3_MA&lt;2&gt;</text>
<text x="165.6" y="86.4">DDR3_MA&lt;3&gt;</text>
<text x="219.2" y="88.9">DDR3_DQSB&lt;0&gt;</text>
<text x="219.2" y="86.4">DDR3_DQSB&lt;1&gt;</text>
<text x="165.6" y="91.4">DDR3_MA&lt;1&gt;</text>
<text x="165.6" y="94">DDR3_MA&lt;0&gt;</text>
<text x="222.8" y="94">DDR3_DM&lt;1&gt;</text>
<text x="165.6" y="101.6">DDR3_CK&lt;0&gt;</text>
<text x="165.6" y="99.1">DDR3_CK&lt;1&gt;</text>
<text x="222.8" y="96.5">DDR3_DM&lt;0&gt;</text>
<text x="165.6" y="106.7">DDR3_CKB&lt;1&gt;</text>
<text x="216.4" y="104.1">DDR3_DRAMRSTB</text>
<text x="165.6" y="109.2">DDR3_CKB&lt;0&gt;</text>
<text x="222.2" y="111.8">DDR3_ODTPU</text>
<text x="224.4" y="109.2">DDR3_VREF</text>
<text x="165.6" y="116.8">DDR3_CKE&lt;0&gt;</text>
<text x="165.6" y="114.3">DDR3_CKE&lt;1&gt;</text>
<text x="221.7" y="116.8">DDR3_CMDPU</text>
<text x="223.8" y="114.3">DDR3_DQPU</text>
<text x="165.6" y="124.5">DDR3_ODT&lt;0&gt;</text>
<text x="165.6" y="121.9">DDR3_ODT&lt;1&gt;</text>
<text x="225.7" y="121.9">RESERVED</text>
<text x="225.7" y="124.5">RESERVED</text>
<text x="165.6" y="129.5">DDR3_CSB&lt;1&gt;</text>
<text x="225.7" y="129.5">RESERVED</text>
<text x="17.1" y="134.6">V1P5_S0</text>
<text x="165.6" y="137.2">DDR3_IDRAM_PWROK</text>
<text x="165.6" y="132.1">DDR3_CSB&lt;0&gt;</text>
<text x="225.7" y="137.2">RESERVED</text>
<text x="225.7" y="132.1">RESERVED</text>
<text x="344.7" y="134.6">V1P5_S0</text>
<text x="165.6" y="139.7">DDR3_ISYSPWRGOOD</text>
<text x="225.7" y="139.7">RESERVED</text>
<text x="165.6" y="149.9">PCIE_RBIAS</text>
<text x="221.9" y="149.9">PCIE_IRCOMP</text>
<text x="165.6" y="154.9">PCIE_REFCLKP</text>
<text x="225.7" y="154.9">RESERVED</text>
<text x="165.6" y="157.5">PCIE_REFCLKN</text>
<text x="225.7" y="157.5">RESERVED</text>
<text x="165.6" y="165.1">PCIE_PERN_1</text>
<text x="165.6" y="162.6">PCIE_PERP_1</text>
<text x="222.5" y="165.1">PCIE_PETN_1</text>
<text x="222.6" y="162.6">PCIE_PETP_1</text>
<text x="165.6" y="172.7">PCIE_PERN_0</text>
<text x="165.6" y="170.2">PCIE_PERP_0</text>
<text x="222.5" y="172.7">PCIE_PETN_0</text>
<text x="222.6" y="170.2">PCIE_PETP_0</text>
<text x="165.1" y="185.4">IC</text>
<text x="32.3" y="208.3">V1P5_S3</text>
</g>
<g font-size="3">
<text x="314.7" y="263.4">GALILEO</text>
<text x="393.7" y="259.8">G87171</text>
<text x="369.4" y="264.9">1.0</text>
<text x="387.6" y="264.9">SHEET 5 OF 27</text>
</g>
<g font-size="2.9">
<text x="263.7" y="30">M_DQ&lt;15..0&gt;</text>
<text x="111.3" y="32.5">M_BS&lt;2..0&gt;</text>
<text x="111.2" y="45.2">M_CAS_N</text>
<text x="111.3" y="50.3">M_WE_N</text>
<text x="111.3" y="48">M_RAS_N</text>
<text x="111.3" y="53.1">M_MA&lt;15..0&gt;</text>
<text x="263.7" y="75.7">M_DQS&lt;1..0&gt;</text>
<text x="263.7" y="83.3">M_DQS_N&lt;1..0&gt;</text>
<text x="263.7" y="93.5">DDR3_DM1</text>
<text x="116.3" y="101.1">M_CK&lt;0&gt;</text>
<text x="263.7" y="96">DDR3_DM0</text>
<text x="263.9" y="103.6">M_DRAMRST_N</text>
<text x="116.3" y="108.7">M_CK_N&lt;0&gt;</text>
<text x="263.7" y="111.3">DDR3_ODTPU</text>
<text x="263.7" y="113.8">DDR3_DQPU</text>
<text x="116.3" y="116.3">M_CKE&lt;0&gt;</text>
<text x="263.7" y="116.3">DDR3_CMDPU</text>
<text x="122.7" y="124">M_ODT&lt;0&gt;</text>
<text x="116.3" y="131.6">M_CS_N&lt;0&gt;</text>
<text x="116.3" y="136.7">DDR_PWROK</text>
<text x="116.3" y="139.2">DDR_ISYSPWRGOOD</text>
<text x="30.5" y="149.4">1</text>
<text x="37.1" y="149.4">2</text>
<text x="87.1" y="149.4">PCIE_RBIAS</text>
<text x="124" y="172.2">PCIE0_RX0_N</text>
<text x="124" y="169.7">PCIE0_RX0_P</text>
<text x="325.9" y="169.7">PCIE0_TX0_P</text>
<text x="325.9" y="187.5">PCIE0_TX0_N</text>
<text x="36.4" y="227.8">1</text>
<text x="36.4" y="233.7">2</text>
<text x="54.2" y="229.1">1</text>
<text x="54.2" y="234.9">2</text>
<text x="57.9" y="245.9">DDR_PWROK</text>
<text x="57.9" y="251">DDR_ISYSPWRGOOD</text>
<text x="315" y="265.9">QUARK DDR3 &amp; PCIE</text>
</g>
<text font-size="2.8" x="367.8" y="276.8">Order Number: 329682-001US</text>
<g font-size="2.6">
<text x="156.3" y="35">AR13</text>
<text x="244.3" y="35">AR11</text>
<text x="156.5" y="40.1">AP26</text>
<text x="156.6" y="37.6">AT26</text>
<text x="244.3" y="40.1">AN5</text>
<text x="244.3" y="37.6">AT10</text>
<text x="156.3" y="45.2">AN29</text>
<text x="156.3" y="47.7">AR27</text>
<text x="244.3" y="47.7">AR9</text>
<text x="244.3" y="45.2">AP10</text>
<text x="244.3" y="42.7">AT5</text>
<text x="156.5" y="50.3">AP28</text>
<text x="244.3" y="52.8">AT3</text>
<text x="244.3" y="50.3">AP4</text>
<text x="156.5" y="57.9">AP14</text>
<text x="156.6" y="55.4">AT14</text>
<text x="244.3" y="57.9">AH12</text>
<text x="244.3" y="55.4">AK12</text>
<text x="244.3" y="65.5">AH15</text>
<text x="244.3" y="63">AG6</text>
<text x="244.3" y="60.4">AJ6</text>
<text x="156.5" y="70.6">AP16</text>
<text x="244.3" y="70.6">AK11</text>
<text x="244.3" y="68.1">AL15</text>
<text x="156.3" y="75.7">AN17</text>
<text x="156.3" y="73.1">AR17</text>
<text x="244.3" y="73.1">AL11</text>
<text x="156.3" y="80.8">AN20</text>
<text x="156.3" y="78.2">AR20</text>
<text x="156.6" y="83.3">AT21</text>
<text x="244.3" y="80.8">AK7</text>
<text x="244.3" y="78.2">AN6</text>
<text x="156.3" y="88.4">AR22</text>
<text x="156.5" y="85.8">AP21</text>
<text x="244.3" y="88.4">AH7</text>
<text x="244.3" y="85.8">AR6</text>
<text x="156.3" y="90.9">AN22</text>
<text x="156.3" y="93.5">AR24</text>
<text x="244.3" y="93.5">AP7</text>
<text x="156.2" y="98.5">AG30</text>
<text x="156.9" y="101.1">AJ30</text>
<text x="244.3" y="96">AL12</text>
<text x="156.3" y="106.2">AH29</text>
<text x="244.3" y="103.6">AL25</text>
<text x="156.5" y="113.8">AP12</text>
<text x="156.7" y="108.7">AL30</text>
<text x="244.3" y="111.2">AL19</text>
<text x="244.3" y="113.8">AH23</text>
<text x="244.3" y="108.7">AM29</text>
<text x="156.3" y="116.3">AN11</text>
<text x="244.3" y="116.3">AK23</text>
<text x="156.6" y="123.9">AT31</text>
<text x="156.6" y="121.4">AT32</text>
<text x="244.3" y="121.4">AK19</text>
<text x="244.3" y="123.9">AH19</text>
<text x="156.3" y="131.6">AN31</text>
<text x="156.5" y="129">AP31</text>
<text x="244.3" y="129">AK17</text>
<text x="244.3" y="131.6">AL17</text>
<text x="156.5" y="136.6">AK25</text>
<text x="244.3" y="136.6">AT34</text>
<text x="156.3" y="139.2">AH25</text>
<text x="244.3" y="139.2">AR35</text>
<text x="158.1" y="149.4">AJ3</text>
<text x="244.3" y="149.4">AJ1</text>
<text x="157.7" y="154.4">AE2</text>
<text x="244.3" y="154.4">AE10</text>
<text x="157.7" y="157">AE4</text>
<text x="244.3" y="157">AA10</text>
<text x="157.7" y="164.6">AK4</text>
<text x="157.7" y="162">AK2</text>
<text x="244.3" y="164.6">AH2</text>
<text x="244.3" y="162">AH4</text>
<text x="157.4" y="169.7">AM2</text>
<text x="157.6" y="172.2">AN1</text>
<text x="244.3" y="172.2">AD1</text>
<text x="244.3" y="169.7">AD3</text>
</g>
<g font-size="2.5">
<text x="38.1" y="10.2">8</text>
<text x="88.9" y="10.2">7</text>
<text x="139.7" y="10.2">6</text>
<text x="190.5" y="10.2">5</text>
<text x="240" y="10.2">4</text>
<text x="290.8" y="10.2">3</text>
<text x="341.6" y="10.2">2</text>
<text x="393.7" y="10.2">1</text>
<text x="189" y="20.3">QUARK_X1000_R1P2</text>
<text x="100.3" y="33.8">BI</text>
<text x="198.2" y="30.8">DDR3</text>
<text x="300" y="31.2">BI</text>
<text x="8.9" y="39.4">D</text>
<text x="421.6" y="41.9">D</text>
<text x="99.8" y="46.2">OUT</text>
<text x="99.8" y="48.8">OUT</text>
<text x="99.8" y="51.3">OUT</text>
<text x="100.3" y="54.1">BI</text>
<text x="292.4" y="77">BI</text>
<text x="292.4" y="84.6">BI</text>
<text x="375.3" y="88.9">R3L6</text>
<text x="290.1" y="94.7">OUT</text>
<text x="373" y="94.7">274</text>
<text x="377.9" y="94.7">1%</text>
<text x="8.9" y="99.1">C</text>
<text x="290.1" y="97.3">OUT</text>
<text x="369" y="96.8">0402LF CH</text>
<text x="375.3" y="99.1">R3L7</text>
<text x="421.6" y="99.1">C</text>
<text x="105.4" y="102.4">BI</text>
<text x="291.1" y="104.9">BI</text>
<text x="369" y="106.9">0402LF CH</text>
<text x="374.3" y="104.9">34 1%</text>
<text x="105.4" y="110">BI</text>
<text x="375.3" y="109.2">R3L5</text>
<text x="105.4" y="117.6">BI</text>
<text x="369" y="117.1">0402LF CH</text>
<text x="371.6" y="115.1">32.4</text>
<text x="377.9" y="115.1">1%</text>
<text x="105.4" y="125.2">BI</text>
<text x="279.5" y="123.4">0</text>
<text x="285.1" y="120.6">R3L8</text>
<text x="292.7" y="123.6">EMPTY</text>
<text x="279.5" y="131.1">0</text>
<text x="285.1" y="128.3">R3L9</text>
<text x="292.7" y="131.2">EMPTY</text>
<text x="105.4" y="132.8">BI</text>
<text x="105.7" y="137.9">IN</text>
<text x="105.7" y="140.5">IN</text>
<text x="282.8" y="143">10K 5%</text>
<text x="290.1" y="138.4">R2B1</text>
<text x="32.3" y="147.3">R2A8</text>
<text x="200" y="146.1">PCIE</text>
<text x="278.8" y="145">0402LF CH</text>
<text x="331.4" y="147.3">R2A10</text>
<text x="26.1" y="155.2">0402LF CH</text>
<text x="28.7" y="153.2">7.5K 1%</text>
<text x="278.2" y="155.2">0</text>
<text x="295.2" y="152.8">EMPTY</text>
<text x="296" y="154.9">R3L10</text>
<text x="325.8" y="155.2">0402LF CH</text>
<text x="328.4" y="153.2">7.5K 1%</text>
<text x="8.9" y="156.2">B</text>
<text x="271.1" y="159.8">0402LF</text>
<text x="278.2" y="157.7">0</text>
<text x="295.2" y="160.4">EMPTY</text>
<text x="296" y="157.5">R3L14</text>
<text x="421.6" y="156.2">B</text>
<text x="315" y="166.6">C3A4</text>
<text x="113.3" y="173.5">IN</text>
<text x="113.3" y="170.9">IN</text>
<text x="311.9" y="174">0.1UF 10%</text>
<text x="356.1" y="170.9">OUT</text>
<text x="199" y="176.5">1 OF 5</text>
<text x="313.8" y="179.3">0402LF</text>
<text x="315.8" y="177.5">X7R</text>
<text x="315.8" y="175.8">16V</text>
<text x="315" y="184.4">C3A3</text>
<text x="311.9" y="191.8">0.1UF 10%</text>
<text x="356.1" y="188.7">OUT</text>
<text x="313.8" y="197.1">0402LF</text>
<text x="315.8" y="195.3">X7R</text>
<text x="315.8" y="193.5">16V</text>
<text x="8.9" y="217.2">A</text>
<text x="421.6" y="217.2">A</text>
<text x="39.9" y="227.8">R4L2</text>
<text x="39.9" y="231.9">1%</text>
<text x="39.9" y="233.9">CH</text>
<text x="39.9" y="229.9">1K</text>
<text x="57.7" y="229.1">R4L1</text>
<text x="57.7" y="231.1">1K</text>
<text x="57.7" y="233.2">1%</text>
<text x="39.9" y="238.3">1/16W</text>
<text x="39.9" y="236">0402LF</text>
<text x="57.7" y="235.2">CH</text>
<text x="57.7" y="239.5">1/16W</text>
<text x="57.7" y="237.2">0402LF</text>
<text x="94.5" y="247.1">OUT</text>
<text x="94.5" y="252.2">OUT</text>
<text x="38.1" y="270.5">8</text>
<text x="87.6" y="270.5">7</text>
<text x="138.4" y="270.5">6</text>
<text x="189.2" y="270.5">5</text>
<text x="241.3" y="270.5">4</text>
<text x="292.1" y="270.5">3</text>
<text x="342.9" y="270.5">2</text>
<text x="395" y="270.5">1</text>
</g>
<g font-size="2.4">
<text x="152.3" y="35.2">2</text>
<text x="255.9" y="35.2">15</text>
<text x="152.3" y="40.2">0</text>
<text x="152.3" y="37.7">1</text>
<text x="255.9" y="37.7">14</text>
<text x="255.9" y="40.2">13</text>
<text x="255.9" y="45.3">11</text>
<text x="255.9" y="42.8">12</text>
<text x="255.9" y="47.9">10</text>
<text x="255.9" y="50.4">9</text>
<text x="255.9" y="52.9">8</text>
<text x="152.3" y="58">14</text>
<text x="152.3" y="55.5">15</text>
<text x="255.9" y="55.5">7</text>
<text x="255.9" y="58">6</text>
<text x="152.3" y="63.1">12 AR15</text>
<text x="152.3" y="60.5">13 AR29</text>
<text x="152.3" y="65.6">11 AN15</text>
<text x="255.9" y="63.1">4</text>
<text x="255.9" y="60.6">5</text>
<text x="255.9" y="65.6">3</text>
<text x="152.3" y="70.7">9</text>
<text x="152.3" y="68.2">10 AN24</text>
<text x="255.9" y="70.7">1</text>
<text x="255.9" y="68.2">2</text>
<text x="152.3" y="73.2">8</text>
<text x="152.3" y="75.8">7</text>
<text x="255.9" y="73.3">0</text>
<text x="152.3" y="78.3">6</text>
<text x="152.3" y="80.9">5</text>
<text x="152.3" y="83.4">4</text>
<text x="255.9" y="78.3">1</text>
<text x="255.9" y="80.9">0</text>
<text x="152.3" y="85.9">3</text>
<text x="152.3" y="88.5">2</text>
<text x="255.9" y="85.9">1</text>
<text x="255.9" y="88.5">0</text>
<text x="152.3" y="93.6">0</text>
<text x="152.3" y="91">1</text>
<text x="254.8" y="121.4">RSVD_0</text>
<text x="254.8" y="124">RSVD_1</text>
<text x="254.8" y="129">RSVD_2</text>
<text x="254.8" y="131.6">RSVD_3</text>
<text x="258.6" y="139.2">RSVD_4</text>
<text x="256" y="149.4">PCIE_IRCOMP</text>
<text x="254.8" y="154.4">RSVD_5</text>
<text x="254.8" y="157">RSVD_6</text>
<text x="254.8" y="172.2">PCIE0_TX0_N_C</text>
<text x="254.8" y="169.7">PCIE0_TX0_P_C</text>
<text x="304" y="256.5">INTEL CORPORATION</text>
<text x="301.5" y="263.7">TITLE:</text>
<text x="359.9" y="260.1">DOCUMENT NUMBER:</text>
<text x="359.9" y="264.9">REV:</text>
</g>
<g font-size="2.3">
<text x="69.5" y="33">13D7&lt;&gt;</text>
<text x="80.2" y="33">12C6&lt;</text>
<text x="89.3" y="33">11B6&lt;</text>
<text x="308.1" y="30.5">11C3&lt;&gt;</text>
<text x="318.7" y="30.5">12C3&lt;&gt;</text>
<text x="70.3" y="45.5">13A8&lt;&gt;</text>
<text x="80.9" y="45.5">12B6&lt;</text>
<text x="90.1" y="45.5">11B6&lt;</text>
<text x="67.9" y="53.3">13D7&lt;&gt;</text>
<text x="70.3" y="50.5">13A8&lt;&gt;</text>
<text x="70.3" y="48">13B8&lt;&gt;</text>
<text x="78.6" y="53.3">12C3&lt;</text>
<text x="80.9" y="50.5">12B6&lt;</text>
<text x="80.9" y="48">12B6&lt;</text>
<text x="87.7" y="53.3">11C3&lt;&gt;</text>
<text x="90.1" y="50.5">11A6&lt;</text>
<text x="90.1" y="48">11B6&lt;</text>
<text x="300.4" y="76.2">11C3&lt;&gt;</text>
<text x="311.1" y="76.2">12C3&lt;&gt;</text>
<text x="300.4" y="83.8">11C3&lt;&gt;</text>
<text x="311.1" y="83.8">12C3&lt;&gt;</text>
<text x="299.2" y="94">12C3&lt;</text>
<text x="67" y="101.6">13D4&lt;</text>
<text x="76.1" y="101.6">12B6&lt;</text>
<text x="85.2" y="101.6">11D2&lt;</text>
<text x="94.4" y="101.6">11B6&lt;</text>
<text x="299.2" y="96.5">11C3&lt;</text>
<text x="299.2" y="104.1">11A6&lt;</text>
<text x="308.3" y="104.1">12B6&lt;</text>
<text x="67" y="109.2">13C4&lt;</text>
<text x="76.1" y="109.2">12B6&lt;</text>
<text x="85.2" y="109.2">11D2&lt;</text>
<text x="94.4" y="109.2">11B6&lt;</text>
<text x="74.6" y="116.8">13A8&lt;&gt;</text>
<text x="85.2" y="116.8">12B6&lt;</text>
<text x="94.4" y="116.8">11B6&lt;</text>
<text x="74.6" y="124.5">13A8&lt;&gt;</text>
<text x="85.2" y="124.5">12B6&lt;</text>
<text x="94.4" y="124.5">11B6&lt;</text>
<text x="74.6" y="132.1">13A8&lt;&gt;</text>
<text x="85.2" y="132.1">12B6&lt;</text>
<text x="88.2" y="137.2">7A6&gt;</text>
<text x="94.4" y="132.1">11B6&lt;</text>
<text x="95.9" y="137.2">6A7&gt;</text>
<text x="88.2" y="139.7">7A6&gt;</text>
<text x="95.9" y="139.7">6A7&gt;</text>
<text x="103.4" y="172.7">14B2&lt;</text>
<text x="103.4" y="170.2">14B2&lt;</text>
<text x="365.2" y="170.2">14B2&gt;</text>
<text x="365.2" y="188">14B2&gt;</text>
<text x="103.6" y="246.4">6B7&lt;</text>
<text x="103.6" y="251.5">6B7&lt;</text>
<text x="111.2" y="246.4">7A6&gt;</text>
<text x="111.2" y="251.5">7A6&gt;</text>
</g>
<g font-size="2.2">
<text x="304.3" y="260.3">HILLSBORO OR 97124</text>
<text x="304.3" y="258.6">2111 NE 25TH AVENUE</text>
</g>
</svg>
